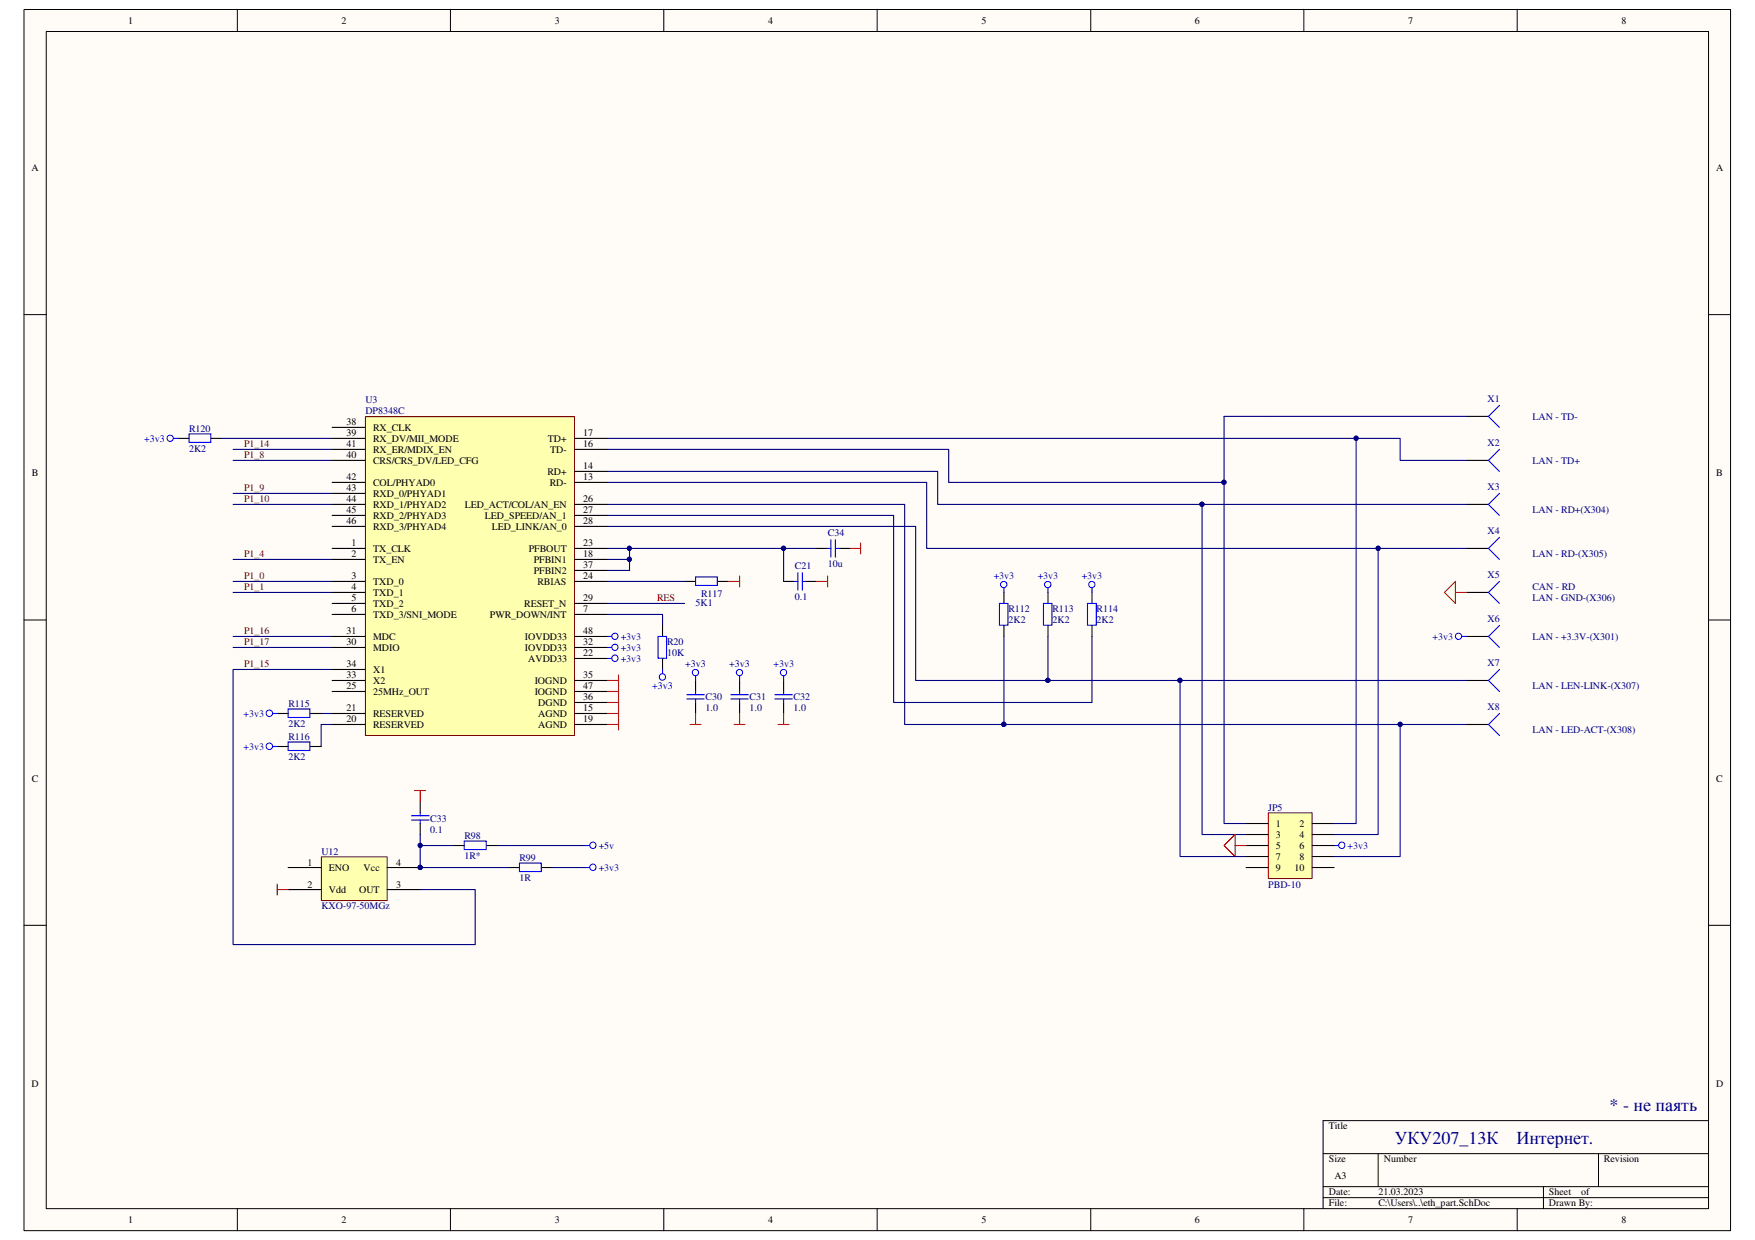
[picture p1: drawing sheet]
<svg xmlns="http://www.w3.org/2000/svg" width="297mm" height="210mm" viewBox="0 0 297 210" stroke-linecap="round" stroke-linejoin="round" font-family="sans-serif">
<path d="M4.1 1.7h288.8v206.6h-288.8z" fill="#fffcf8"/>
<path d="M4.1 1.6h288.8v206.7h-288.8z" fill="none" stroke="#000" stroke-width=".17"/>
<path d="M7.9 5.4h281.3v199.2h-281.3z" fill="#fffcf8"/>
<g fill="none" stroke="#000" stroke-width=".17">
<path d="M7.8 5.3h281.4v199.3h-281.4zM40.2 1.6v3.7M76.2 1.6v3.7M112.3 1.6v3.7M148.5 1.6v3.7M184.6 1.6v3.7M220.7 1.6v3.7M256.8 1.6v3.7M4.1 53.3h3.7M289.2 53.3h3.7M4.1 104.9h3.7M289.2 104.9h3.7"/>
<path d="M4.1 156.6h3.7M289.2 156.6h3.7M223.9 195.3h65.3M233.3 195.3v5.6M270.5 195.3v5.6M289.2 189.7h-65.3v14.9M40.2 204.6v3.7M76.2 204.6v3.7M112.3 204.6v3.7M148.5 204.6v3.7M184.6 204.6v3.7M220.7 204.6v3.7"/>
<path d="M223.9 200.9h65.3M223.9 202.7h65.3M256.8 204.6v3.7M261.2 200.9v3.7"/>
</g>
<path d="M61.9 70.6h35.3v53.9h-35.3z" fill="#ffffb0"/>
<path d="M61.8 70.5h35.4v54h-35.4z" fill="none" stroke="#800000" stroke-width=".17"/>
<g fill="none" stroke="#000" stroke-width=".19">
<path d="M56.2 74.2h5.6M56.2 72.3h5.6M56.2 76.1h5.6M56.2 77.9h5.6M97.2 74.2h5.6M97.2 76.1h5.6M97.2 79.8h5.6M56.2 81.7h5.6M56.2 89.1h5.6M56.2 87.2h5.6M56.2 85.4h5.6M56.2 83.5h5.6"/>
<path d="M56.2 92.8h5.6M56.2 94.7h5.6M56.2 98.4h5.6M97.2 81.7h5.6M97.2 89.1h5.6M97.2 87.2h5.6M97.2 85.4h5.6M97.2 92.8h5.6M97.2 94.7h5.6M97.2 96.6h5.6M97.2 98.4h5.6M56.2 102.2h5.6"/>
<path d="M56.2 104h5.6M56.2 107.7h5.6M56.2 115.2h5.6M56.2 117.1h5.6M56.2 113.3h5.6M56.2 109.6h5.6M56.2 100.3h5.6M97.2 102.2h5.6M97.2 104h5.6M97.2 107.7h5.6M97.2 115.2h5.6M97.2 117.1h5.6"/>
<path d="M97.2 118.9h5.6M97.2 109.6h5.6M97.2 111.5h5.6M56.2 120.8h5.6M56.2 122.6h5.6M97.2 120.8h5.6M97.2 122.6h5.6"/>
</g>
<path d="M102.8 118.9h1.9M102.8 115.2h1.9M102.8 117.1h1.9M104.7 114.3v9.3M102.8 122.6h1.9M102.8 120.8h1.9" fill="none" stroke="#f00" stroke-width=".19"/>
<path d="M54.4 145.1h11.1v7.3h-11.1z" fill="#ffffb0"/>
<path d="M54.4 145h11.1v7.4h-11.1z" fill="none" stroke="#800000" stroke-width=".17"/>
<path d="M48.8 146.9h5.6M48.8 150.6h5.6M65.5 146.9h5.6M65.5 150.6h5.6" fill="none" stroke="#000" stroke-width=".19"/>
<circle cx="71.1" cy="146.8" r=".35" fill="#000080"/>
<circle cx="71.1" cy="146.8" r=".35" fill="none" stroke="#000080" stroke-width=".17"/>
<circle cx="71.1" cy="146.8" r=".35" fill="#000080"/>
<circle cx="71.1" cy="146.8" r=".35" fill="none" stroke="#000080" stroke-width=".17"/>
<path d="M76.7 143.1h1.9M82.3 143.1h1.9M86.1 146.9h1.8M91.6 146.9h1.9" fill="none" stroke="#000" stroke-width=".19"/>
<path d="M78.6 142.4h3.7v1.4h-3.7zM87.9 146.1h3.7v1.4h-3.7z" fill="none" stroke="#00f" stroke-width=".19"/>
<path d="M76.7 143.1h-5.6v3.8h15" fill="none" stroke="#000080" stroke-width=".19"/>
<circle cx="71.1" cy="143.1" r=".35" fill="#000080"/>
<circle cx="71.1" cy="143.1" r=".35" fill="none" stroke="#000080" stroke-width=".17"/>
<circle cx="71.1" cy="146.8" r=".35" fill="#000080"/>
<circle cx="71.1" cy="146.8" r=".35" fill="none" stroke="#000080" stroke-width=".17"/>
<path d="M71.1 141.3v1.8M84.2 143.1h14.9M93.5 146.9h5.6" fill="none" stroke="#000080" stroke-width=".19"/>
<g fill="none" stroke="#00f" stroke-width=".17">
<circle cx="100.3" cy="143.1" r=".53"/>
<circle cx="100.3" cy="146.8" r=".53"/>
</g>
<path d="M69.6 138.1h3M69.6 138.8h3M71.1 137.5v.6M71.1 138.8v.6M99.1 146.9h.7M99.1 143.1h.7" fill="none" stroke="#00f" stroke-width=".19"/>
<path d="M71.1 135.7v1.8M71.1 139.4v1.9" fill="none" stroke="#000" stroke-width=".19"/>
<path d="M70.2 133.8h1.8M71.1 133.8v1.9" fill="none" stroke="#f00" stroke-width=".19"/>
<circle cx="71.1" cy="143.1" r=".35" fill="#000080"/>
<circle cx="71.1" cy="143.1" r=".35" fill="none" stroke="#000080" stroke-width=".17"/>
<path d="M116.8 122.6h1.9M117.7 120.8v1.8M124.2 122.6h1.9M125.2 120.8v1.8M131.7 122.6h1.9M132.6 120.8v1.8M46.9 149.6v1.9M46.9 150.6h1.9" fill="none" stroke="#f00" stroke-width=".19"/>
<path d="M102.8 92.8h3.7v3.8h-3.7M56.2 113.3h-16.7v46.6h40.9v-9.3h-9.3" fill="none" stroke="#000080" stroke-width=".19"/>
<g fill="none" stroke="#00f" stroke-width=".17">
<circle cx="104.1" cy="111.4" r=".53"/>
<circle cx="104.1" cy="107.7" r=".53"/>
<circle cx="104.1" cy="109.6" r=".53"/>
<circle cx="117.7" cy="113.8" r=".53"/>
<circle cx="125.2" cy="113.9" r=".53"/>
<circle cx="132.6" cy="113.9" r=".53"/>
</g>
<g fill="none" stroke="#00f" stroke-width=".19">
<path d="M102.8 111.5h.7M102.8 109.6h.7M102.8 107.7h.7M116.2 118.3h3M116.2 117.6h3M117.7 114.4v.8M117.7 117.1v.5M117.7 118.3v.6M123.7 118.3h3M123.7 117.6h3M125.2 114.4v.8M125.2 117.1v.5"/>
<path d="M125.2 118.3v.6M131.1 118.3h3M131.1 117.6h3M132.6 114.4v.8M132.6 117.1v.5M132.6 118.3v.6"/>
</g>
<path d="M117.7 115.2v1.9M117.7 118.9v1.9M125.2 115.2v1.9M125.2 118.9v1.9M132.6 115.2v1.9M132.6 118.9v1.9" fill="none" stroke="#000" stroke-width=".19"/>
<circle cx="106.5" cy="92.8" r=".35" fill="#000080"/>
<circle cx="106.5" cy="92.8" r=".35" fill="none" stroke="#000080" stroke-width=".17"/>
<circle cx="106.5" cy="94.7" r=".35" fill="#000080"/>
<circle cx="106.5" cy="94.7" r=".35" fill="none" stroke="#000080" stroke-width=".17"/>
<path d="M102.8 94.7h3.7" fill="none" stroke="#000080" stroke-width=".19"/>
<circle cx="106.5" cy="94.7" r=".35" fill="#000080"/>
<circle cx="106.5" cy="94.7" r=".35" fill="none" stroke="#000080" stroke-width=".17"/>
<path d="M115.9 98.4h1.8M121.5 98.4h1.8M132.6 98.4h1.9M136.4 98.4h1.8" fill="none" stroke="#000" stroke-width=".19"/>
<path d="M117.7 97.7h3.7v1.4h-3.7zM134.5 98.4h.5M135 96.9v3M135.8 96.9v3M135.8 98.4h.6" fill="none" stroke="#00f" stroke-width=".19"/>
<path d="M123.3 98.4h1.9M125.2 97.5v1.9M138.2 98.4h1.9M140.1 97.5v1.9M143.8 92.8h1.9M145.7 91.9v1.9" fill="none" stroke="#f00" stroke-width=".19"/>
<path d="M138.2 92.8h-5.6v5.6" fill="none" stroke="#000080" stroke-width=".19"/>
<circle cx="132.6" cy="92.8" r=".36" fill="#000080"/>
<circle cx="132.6" cy="92.8" r=".36" fill="none" stroke="#000080" stroke-width=".17"/>
<path d="M106.5 92.8h26.1" fill="none" stroke="#000080" stroke-width=".19"/>
<circle cx="132.6" cy="92.8" r=".36" fill="#000080"/>
<circle cx="132.6" cy="92.8" r=".36" fill="none" stroke="#000080" stroke-width=".17"/>
<circle cx="106.5" cy="92.8" r=".35" fill="#000080"/>
<circle cx="106.5" cy="92.8" r=".35" fill="none" stroke="#000080" stroke-width=".17"/>
<g fill="none" stroke="#000080" stroke-width=".19">
<path d="M37.6 74.2h18.6M39.5 76.1h16.7M39.5 77.9h16.7M207.2 70.5v11.2h-46.6v-5.6h-57.8M214.6 70.5h33.6M39.5 98.4h16.7M39.5 83.5h16.7M39.5 85.4h16.7M39.5 94.7h16.7M102.8 98.4h13.1M39.5 100.3h16.7M39.5 107.7h16.7"/>
<path d="M39.5 109.6h16.7M102.8 104h9.3v1.9M102.8 102.2h13.1M54.4 120.8h1.8M56.2 122.6h-1.8v3.8"/>
</g>
<g fill="none" stroke="#000" stroke-width=".19">
<path d="M30.1 74.2h1.9M35.7 74.2h1.9M248.2 70.5h3.7M248.2 77.9h3.7M138.2 92.8h1.9M141.9 92.8h1.9M248.2 92.8h3.7M248.2 85.4h3.7M112.1 105.9v1.8M112.1 111.5v1.8M248.2 100.3h3.7M248.2 107.7h3.7"/>
<path d="M248.2 115.2h3.7M46.9 120.8h1.9M46.9 126.4h1.9M52.5 120.8h1.9M52.5 126.4h1.9M248.2 122.6h3.7"/>
</g>
<g fill="none" stroke="#00f" stroke-width=".19">
<path d="M29.4 74.2h.7M32 73.4h3.7v1.5h-3.7zM253.8 68.6l-1.9 1.9 1.9 1.8M253.8 76.1l-1.9 1.8 1.9 1.9M140.1 92.8h.5M140.6 91.4v2.9M141.4 91.4v2.9M141.4 92.8h.5M253.8 83.5l-1.9 1.9 1.9 1.8M253.8 91l-1.9 1.8 1.9 1.9M253.8 98.4l-1.9 1.9 1.9 1.9M111.4 107.7h1.4v3.7h-1.4z"/>
<path d="M112.1 113.3v.7M253.8 105.9l-1.9 1.8 1.9 1.9M253.8 113.3l-1.9 1.9 1.9 1.9M46.1 120.8h.8M46.1 126.4h.8M48.8 120h3.6v1.5h-3.6zM48.8 125.6h3.6v1.4h-3.6zM253.8 120.8l-1.9 1.8 1.9 1.9M225.8 143.1h.8"/>
</g>
<g fill="none" stroke="#00f" stroke-width=".17">
<circle cx="28.8" cy="74.2" r=".54"/>
<circle cx="112.1" cy="114.6" r=".54"/>
<circle cx="45.6" cy="120.7" r=".55"/>
<circle cx="45.6" cy="126.3" r=".55"/>
<circle cx="227.1" cy="143.1" r=".53"/>
</g>
<path d="M246.3 98.4v3.8l-1.8-1.9zM246.3 100.3h1.9" fill="none" stroke="#f00" stroke-width=".19"/>
<circle cx="207.2" cy="81.6" r=".36" fill="#000080"/>
<circle cx="207.2" cy="81.6" r=".36" fill="none" stroke="#000080" stroke-width=".17"/>
<path d="M102.8 79.8h55.9v5.6h89.5M207.2 70.5h7.4" fill="none" stroke="#000080" stroke-width=".19"/>
<circle cx="203.4" cy="85.4" r=".36" fill="#000080"/>
<circle cx="203.4" cy="85.4" r=".36" fill="none" stroke="#000080" stroke-width=".17"/>
<path d="M102.8 81.7h54v11.1h91.4" fill="none" stroke="#000080" stroke-width=".19"/>
<circle cx="233.2" cy="92.8" r=".35" fill="#000080"/>
<circle cx="233.2" cy="92.8" r=".35" fill="none" stroke="#000080" stroke-width=".17"/>
<path d="M102.8 89.1h52.2v26.1h93.2" fill="none" stroke="#000080" stroke-width=".19"/>
<circle cx="199.7" cy="115.2" r=".36" fill="#000080"/>
<circle cx="199.7" cy="115.2" r=".36" fill="none" stroke="#000080" stroke-width=".17"/>
<circle cx="177.4" cy="115.2" r=".36" fill="#000080"/>
<circle cx="177.4" cy="115.2" r=".36" fill="none" stroke="#000080" stroke-width=".17"/>
<path d="M102.8 85.4h50.3v37.2h95.1" fill="none" stroke="#000080" stroke-width=".19"/>
<circle cx="169.9" cy="122.6" r=".37" fill="#000080"/>
<circle cx="169.9" cy="122.6" r=".37" fill="none" stroke="#000080" stroke-width=".17"/>
<circle cx="237" cy="122.6" r=".35" fill="#000080"/>
<circle cx="237" cy="122.6" r=".35" fill="none" stroke="#000080" stroke-width=".17"/>
<path d="M169.9 100.3v1.9M169.9 105.9v1.8M177.4 100.3v1.9M177.4 105.9v1.8M184.8 100.3v1.9M184.8 105.9v1.8" fill="none" stroke="#000" stroke-width=".19"/>
<path d="M169.9 99.5v.8M177.4 99.5v.8M184.8 99.5v.8M169.2 102.2h1.4v3.6h-1.4zM176.6 102.2h1.5v3.6h-1.5zM184.1 102.2h1.4v3.6h-1.4z" fill="none" stroke="#00f" stroke-width=".19"/>
<g fill="none" stroke="#00f" stroke-width=".17">
<circle cx="169.9" cy="98.9" r=".54"/>
<circle cx="177.3" cy="98.9" r=".54"/>
<circle cx="184.8" cy="98.9" r=".54"/>
</g>
<path d="M102.8 87.2h48.5v31.7h33.5v-11.2M177.4 107.7v7.5" fill="none" stroke="#000080" stroke-width=".19"/>
<circle cx="177.4" cy="115.2" r=".36" fill="#000080"/>
<circle cx="177.4" cy="115.2" r=".36" fill="none" stroke="#000080" stroke-width=".17"/>
<path d="M169.9 107.7v14.9" fill="none" stroke="#000080" stroke-width=".19"/>
<circle cx="169.9" cy="122.6" r=".37" fill="#000080"/>
<circle cx="169.9" cy="122.6" r=".37" fill="none" stroke="#000080" stroke-width=".17"/>
<path d="M102.8 74.2h134.2v3.7h11.2" fill="none" stroke="#000080" stroke-width=".19"/>
<circle cx="229.5" cy="74.2" r=".35" fill="#000080"/>
<circle cx="229.5" cy="74.2" r=".35" fill="none" stroke="#000080" stroke-width=".17"/>
<path d="M214.7 137.6h7.4v11.1h-7.4z" fill="#ffffb0"/>
<path d="M214.7 137.6h7.4v11.1h-7.4z" fill="none" stroke="#800000" stroke-width=".17"/>
<path d="M210.9 139.4h3.7M222.1 139.4h3.7M210.9 141.3h3.7M210.9 143.1h3.7M210.9 145h3.7M210.9 146.9h3.7M222.1 141.3h3.7M222.1 143.1h3.7M222.1 145h3.7M222.1 146.9h3.7" fill="none" stroke="#000" stroke-width=".19"/>
<path d="M207.2 81.7v57.7h3.7" fill="none" stroke="#000080" stroke-width=".19"/>
<circle cx="207.2" cy="81.6" r=".36" fill="#000080"/>
<circle cx="207.2" cy="81.6" r=".36" fill="none" stroke="#000080" stroke-width=".17"/>
<path d="M229.5 74.2v65.2h-3.7" fill="none" stroke="#000080" stroke-width=".19"/>
<circle cx="229.5" cy="74.2" r=".35" fill="#000080"/>
<circle cx="229.5" cy="74.2" r=".35" fill="none" stroke="#000080" stroke-width=".17"/>
<path d="M203.5 85.4v55.9h7.4" fill="none" stroke="#000080" stroke-width=".19"/>
<circle cx="203.4" cy="85.4" r=".36" fill="#000080"/>
<circle cx="203.4" cy="85.4" r=".36" fill="none" stroke="#000080" stroke-width=".17"/>
<path d="M233.3 92.8v48.5h-7.5" fill="none" stroke="#000080" stroke-width=".19"/>
<circle cx="233.2" cy="92.8" r=".35" fill="#000080"/>
<circle cx="233.2" cy="92.8" r=".35" fill="none" stroke="#000080" stroke-width=".17"/>
<path d="M207.2 143.1l1.8-1.8v3.7zM209 143.1h1.9" fill="none" stroke="#f00" stroke-width=".19"/>
<path d="M199.7 115.2v29.8h11.2" fill="none" stroke="#000080" stroke-width=".19"/>
<circle cx="199.7" cy="115.2" r=".36" fill="#000080"/>
<circle cx="199.7" cy="115.2" r=".36" fill="none" stroke="#000080" stroke-width=".17"/>
<path d="M237 122.6v22.4h-11.2" fill="none" stroke="#000080" stroke-width=".19"/>
<circle cx="237" cy="122.6" r=".35" fill="#000080"/>
<circle cx="237" cy="122.6" r=".35" fill="none" stroke="#000080" stroke-width=".17"/>
<circle cx="246.9" cy="107.7" r=".54" fill="none" stroke="#00f" stroke-width=".17"/>
<path d="M247.4 107.7h.8" fill="none" stroke="#00f" stroke-width=".19"/>
<g font-size="3" fill="#000080">
<text x="272.4" y="188.1">* - не паять</text>
<text x="236.1" y="193.7">УКУ207_13К</text>
<text x="256.7" y="193.7">Интернет.</text>
</g>
<g font-size="1.7">
<text x="21.7" y="4">1</text>
<text x="57.8" y="4">2</text>
<text x="93.9" y="4">3</text>
<text x="130" y="4">4</text>
<text x="166.1" y="4">5</text>
<text x="202.2" y="4">6</text>
<text x="238.3" y="4">7</text>
<text x="274.4" y="4">8</text>
<text x="5.3" y="28.9">A</text>
<text x="290.4" y="28.9">A</text>
<text x="58.7" y="73.9">39</text>
<text x="58.7" y="72">38</text>
<text x="58.7" y="77.6">40</text>
<text x="58.7" y="75.7">41</text>
<text x="63.2" y="74.8">RX_DV/MII_MODE</text>
<text x="63.2" y="72.9">RX_CLK</text>
<text x="63.2" y="76.7">RX_ER/MDIX_EN</text>
<text x="92.7" y="74.8">TD+</text>
<text x="93.1" y="76.7">TD-</text>
<text x="98.7" y="73.9">17</text>
<text x="98.7" y="75.7">16</text>
<text x="5.4" y="80.6">B</text>
<text x="58.7" y="81.3">42</text>
<text x="58.7" y="83.2">43</text>
<text x="63.2" y="82.3">COL/PHYAD0</text>
<text x="63.2" y="78.5">CRS/CRS_DV/LED_CFG</text>
<text x="92.7" y="80.4">RD+</text>
<text x="93" y="82.3">RD-</text>
<text x="98.7" y="79.5">14</text>
<text x="98.7" y="81.3">13</text>
<text x="290.5" y="80.6">B</text>
<text x="58.7" y="88.8">46</text>
<text x="58.7" y="86.9">45</text>
<text x="58.7" y="85">44</text>
<text x="63.2" y="89.7">RXD_3/PHYAD4</text>
<text x="63.2" y="87.8">RXD_2/PHYAD3</text>
<text x="63.2" y="86">RXD_1/PHYAD2</text>
<text x="63.2" y="84.1">RXD_0/PHYAD1</text>
<text x="78.7" y="86">LED_ACT/COL/AN_EN</text>
<text x="82.1" y="87.8">LED_SPEED/AN_1</text>
<text x="83.2" y="89.7">LED_LINK/AN_0</text>
<text x="98.7" y="86.9">27</text>
<text x="98.7" y="85">26</text>
<text x="98.7" y="88.8">28</text>
<text x="59.5" y="94.4">2</text>
<text x="59.5" y="92.5">1</text>
<text x="63.2" y="95.3">TX_EN</text>
<text x="63.2" y="93.4">TX_CLK</text>
<text x="89.5" y="93.4">PFBOUT</text>
<text x="90.3" y="95.3">PFBIN1</text>
<text x="98.7" y="92.5">23</text>
<text x="98.7" y="94.4">18</text>
<text x="59.5" y="101.8">5</text>
<text x="59.5" y="99.9">4</text>
<text x="59.5" y="98.1">3</text>
<text x="63.2" y="100.9">TXD_1</text>
<text x="63.2" y="99">TXD_0</text>
<text x="90.3" y="97.2">PFBIN2</text>
<text x="91" y="99">RBIAS</text>
<text x="98.7" y="98.1">24</text>
<text x="98.7" y="101.8">29</text>
<text x="98.7" y="96.2">37</text>
<text x="58.7" y="107.4">31</text>
<text x="59.5" y="103.7">6</text>
<text x="63.2" y="104.6">TXD_3/SNI_MODE</text>
<text x="63.2" y="102.7">TXD_2</text>
<text x="82.9" y="104.6">PWR_DOWN/INT</text>
<text x="88.7" y="102.7">RESET_N</text>
<text x="98.7" y="103.7">7</text>
<text x="98.7" y="107.4">48</text>
<text x="58.7" y="113">34</text>
<text x="58.7" y="109.3">30</text>
<text x="63.2" y="113.9">X1</text>
<text x="63.2" y="110.2">MDIO</text>
<text x="63.2" y="108.3">MDC</text>
<text x="88.9" y="108.3">IOVDD33</text>
<text x="88.9" y="110.2">IOVDD33</text>
<text x="89.4" y="112.1">AVDD33</text>
<text x="98.7" y="109.3">32</text>
<text x="98.7" y="111.1">22</text>
<text x="58.7" y="116.7">25</text>
<text x="58.7" y="114.9">33</text>
<text x="63.2" y="117.6">25MHz_OUT</text>
<text x="63.2" y="115.8">X2</text>
<text x="90.5" y="115.8">IOGND</text>
<text x="90.5" y="117.6">IOGND</text>
<text x="91.1" y="119.5">DGND</text>
<text x="98.7" y="118.6">36</text>
<text x="98.7" y="114.9">35</text>
<text x="98.7" y="116.7">47</text>
<text x="58.7" y="122.3">20</text>
<text x="58.7" y="120.4">21</text>
<text x="63.2" y="123.2">RESERVED</text>
<text x="63.2" y="121.4">RESERVED</text>
<text x="91.1" y="121.4">AGND</text>
<text x="91.1" y="123.2">AGND</text>
<text x="98.7" y="120.4">15</text>
<text x="98.7" y="122.3">19</text>
<text x="5.4" y="132.3">C</text>
<text x="290.5" y="132.3">C</text>
<text x="215.9" y="140">1</text>
<text x="215.9" y="141.9">3</text>
<text x="215.9" y="143.7">5</text>
<text x="220" y="140">2</text>
<text x="220" y="141.9">4</text>
<text x="220" y="143.7">6</text>
<text x="52.1" y="146.5">1</text>
<text x="55.7" y="147.4">ENO</text>
<text x="61.5" y="147.4">Vcc</text>
<text x="67.1" y="146.5">4</text>
<text x="215.9" y="145.6">7</text>
<text x="215.9" y="147.4">9</text>
<text x="219.1" y="147.4">10</text>
<text x="220" y="145.6">8</text>
<text x="52.1" y="150.2">2</text>
<text x="55.7" y="151.2">Vdd</text>
<text x="60.8" y="151.2">OUT</text>
<text x="67.1" y="150.2">3</text>
<text x="5.3" y="184">D</text>
<text x="290.4" y="184">D</text>
<text x="224.9" y="191.2">Title</text>
<text x="224.9" y="196.8">Size</text>
<text x="234.2" y="196.8">Number</text>
<text x="271.5" y="196.8">Revision</text>
<text x="224.9" y="202.4">Date:</text>
<text x="225.8" y="199.6">A3</text>
<text x="233.3" y="202.4">21.03.2023</text>
<text x="262.2" y="202.4">Sheet</text>
<text x="267.6" y="202.4">of</text>
<text x="21.7" y="207">1</text>
<text x="57.8" y="207">2</text>
<text x="93.9" y="207">3</text>
<text x="130" y="207">4</text>
<text x="166.1" y="207">5</text>
<text x="202.2" y="207">6</text>
<text x="224.9" y="204.2">File:</text>
<text x="233.3" y="204.2">C:\Users\..\eth_part.SchDoc</text>
<text x="238.3" y="207">7</text>
<text x="262.2" y="204.2">Drawn By:</text>
<text x="274.4" y="207">8</text>
</g>
<g font-size="1.7" fill="#000080">
<text x="61.8" y="68.3">U3</text>
<text x="61.8" y="70.1">DP8348C</text>
<text x="251.8" y="68.1">X1</text>
<text x="259.4" y="71.1">LAN - TD-</text>
<text x="32" y="73.1">R120</text>
<text x="32" y="76.5">2K2</text>
<text x="251.8" y="75.5">X2</text>
<text x="251.8" y="83">X3</text>
<text x="259.4" y="78.5">LAN - TD+</text>
<text x="259.4" y="86.9">LAN - RD+(X304)</text>
<text x="140.1" y="90.8">C34</text>
<text x="251.8" y="90.4">X4</text>
<text x="259.4" y="94.4">LAN - RD-(X305)</text>
<text x="118.7" y="101">R117</text>
<text x="134.5" y="96.4">C21</text>
<text x="134.5" y="101.6">0.1</text>
<text x="140.1" y="96">10u</text>
<text x="251.8" y="97.9">X5</text>
<text x="259.4" y="101.8">LAN - GND-(X306)</text>
<text x="259.4" y="99.9">CAN - RD</text>
<text x="117.7" y="102.5">5K1</text>
<text x="170.7" y="103.7">R112</text>
<text x="170.7" y="105.5">2K2</text>
<text x="178.1" y="103.7">R113</text>
<text x="178.1" y="105.5">2K2</text>
<text x="185.6" y="103.7">R114</text>
<text x="185.6" y="105.5">2K2</text>
<text x="251.8" y="105.3">X6</text>
<text x="112.9" y="109.3">R20</text>
<text x="112.9" y="111.1">10K</text>
<text x="251.8" y="112.8">X7</text>
<text x="259.4" y="108.3">LAN - +3.3V-(X301)</text>
<text x="48.8" y="119.7">R115</text>
<text x="119.4" y="118.6">C30</text>
<text x="126.9" y="118.6">C31</text>
<text x="134.3" y="118.6">C32</text>
<text x="259.4" y="116.7">LAN - LEN-LINK-(X307)</text>
<text x="48.8" y="123">2K2</text>
<text x="48.8" y="125.3">R116</text>
<text x="119.4" y="120.4">1.0</text>
<text x="126.9" y="120.4">1.0</text>
<text x="134.3" y="120.4">1.0</text>
<text x="251.8" y="120.2">X8</text>
<text x="259.4" y="124.2">LAN - LED-ACT-(X308)</text>
<text x="48.8" y="128.6">2K2</text>
<text x="214.7" y="137.2">JP5</text>
<text x="72.8" y="139.1">C33</text>
<text x="72.8" y="140.9">0.1</text>
<text x="78.6" y="142">R98</text>
<text x="54.4" y="144.7">U12</text>
<text x="78.6" y="145.4">1R*</text>
<text x="87.9" y="145.8">R99</text>
<text x="87.9" y="149.1">1R</text>
<text x="54.4" y="153.9">KXO-97-50MGz</text>
<text x="214.7" y="150.2">PBD-10</text>
</g>
<g font-size="1.7" fill="#00f">
<text x="24.4" y="74.8">+3v3</text>
<text x="168.2" y="98.1">+3v3</text>
<text x="175.6" y="98.1">+3v3</text>
<text x="183.1" y="98.1">+3v3</text>
<text x="105.1" y="112.1">+3v3</text>
<text x="105.1" y="110.2">+3v3</text>
<text x="105.1" y="108.3">+3v3</text>
<text x="116" y="113">+3v3</text>
<text x="123.4" y="113">+3v3</text>
<text x="130.9" y="113">+3v3</text>
<text x="242.5" y="108.3">+3v3</text>
<text x="110.4" y="116.7">+3v3</text>
<text x="41.2" y="121.4">+3v3</text>
<text x="41.2" y="127">+3v3</text>
<text x="101.3" y="143.7">+5v</text>
<text x="228.1" y="143.7">+3v3</text>
<text x="101.3" y="147.4">+3v3</text>
</g>
<g font-size="1.7" fill="#800000">
<text x="41.3" y="77.6">P1_8</text>
<text x="41.3" y="75.7">P1_14</text>
<text x="41.3" y="83.2">P1_9</text>
<text x="41.3" y="85">P1_10</text>
<text x="41.3" y="94.4">P1_4</text>
<text x="41.3" y="98.1">P1_0</text>
<text x="41.3" y="99.9">P1_1</text>
<text x="111.2" y="101.8">RES</text>
<text x="41.3" y="107.4">P1_16</text>
<text x="41.3" y="113">P1_15</text>
<text x="41.3" y="109.3">P1_17</text>
</g>
</svg>
